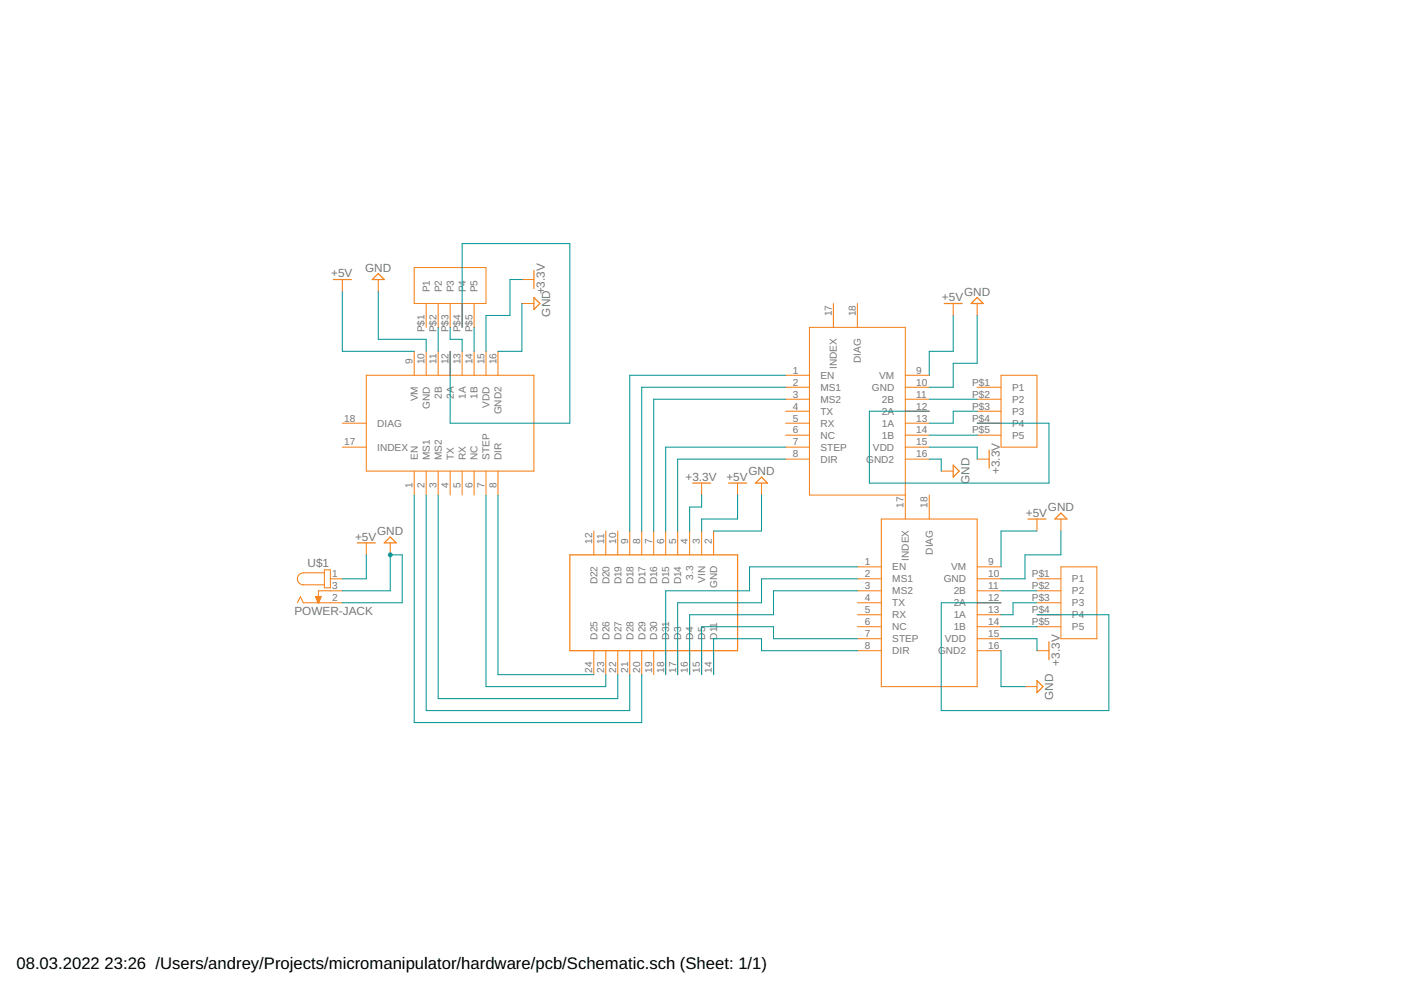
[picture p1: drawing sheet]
<svg xmlns="http://www.w3.org/2000/svg" width="297mm" height="210mm" viewBox="0 0 297 210" stroke-linecap="round" stroke-linejoin="round" font-family="sans-serif">
<g fill="none" stroke="#f57c10" stroke-width=".21">
<path d="M72.6 59.3v2.5M80.2 59.3v2.5M87.8 56.7h15.2v7.6h-15.2zM110.7 59.3h2.5M77.7 79.6h35.5v20.3h-35.5zM87.8 74.5v5.1M90.4 64.3v5.1M90.4 74.5v5.1M92.9 64.3v5.1M92.9 74.5v5.1M95.4 64.3v5.1M95.4 74.5v5.1"/>
<path d="M98 64.3v5.1M98 74.5v5.1M100.5 64.3v5.1M100.5 74.5v5.1M103 74.5v5.1M105.6 74.5v5.1M110.7 64.3h2.5M166.5 79.6h5.1M176.7 64.3v5.1M181.8 64.3v5.1M191.9 79.6h5.1M202.1 64.3v2.6"/>
<path d="M207.2 64.3v2.6M212.2 79.6h7.7v15.2h-7.7zM72.6 94.8h5.1M72.6 89.7h5.1M87.8 99.9v5.1M90.4 99.9v5.1M92.9 99.9v5.1M95.4 99.9v5.1M98 99.9v5.1M100.5 99.9v5.1M103 99.9v5.1M105.6 99.9v5.1"/>
<path d="M166.5 94.8h5.1M166.5 89.7h5.1M166.5 82.1h5.1M166.5 84.6h5.1M166.5 87.2h5.1M166.5 92.3h5.1M166.5 97.3h5.1M191.9 94.8h5.1M191.9 89.7h5.1M191.9 82.1h5.1M191.9 84.6h5.1M191.9 87.2h5.1"/>
<path d="M191.9 92.3h5.1M191.9 97.3h5.1M199.6 99.9h2.5M207.2 89.7h5M207.2 82.1h5M207.2 84.6h5M207.2 87.2h5M207.2 92.3h5M207.2 97.3h2.5M77.7 115.1v2.5M82.7 115.1v2.5M125.9 112.6v5"/>
<path d="M128.4 112.6v5M131 112.6v5M133.5 112.6v5M136.1 112.6v5M138.6 112.6v5M141.1 112.6v5M143.7 112.6v5M146.2 112.6v5M148.8 102.4v2.6M148.8 112.6v5M151.3 112.6v5M156.4 102.4v2.6"/>
<path d="M161.5 102.4v2.6M186.9 110h20.3v35.6h-20.3zM191.9 105h-20.3v-35.6h20.3v40.6M197 105v5M219.9 110v2.6M224.9 110v2.6M63.1 127.8l.6-1.3 .6 1.3h8.3M68.8 121.5h-4.5a1.27 1.27 0 0 0-1.3 1.2 1.27 1.27 0 0 0 1.3 1.3h4.5M68.8 120.8h1.2v3.8h-1.2zM70 122.7h2.6M72.6 125.3h-5.1v2.5M125.9 138v5"/>
<path d="M128.4 138v5M131 138v5M133.5 138v5M136.1 138v5M138.6 138v5M141.1 138v5M143.7 138v5M146.2 138v5M148.8 138v5M151.3 138v5M181.8 120.2h5.1M181.8 122.7h5.1"/>
<path d="M181.8 125.3h5.1M181.8 127.8h5.1M181.8 130.3h5.1M181.8 132.9h5.1M181.8 135.4h5.1M181.8 138h5.1M207.2 120.2h5M207.2 122.7h5M207.2 125.3h5M207.2 127.8h5M207.2 130.3h5M207.2 132.9h5"/>
<path d="M207.2 135.4h5M207.2 138h5M219.9 122.7h5M219.9 125.3h5M219.9 127.8h5M219.9 130.3h5M219.9 132.9h5M219.9 138h2.5M224.9 120.2h7.7v15.2h-7.7zM217.3 145.6h2.6"/>
</g>
<g fill="none" stroke="#f57c10" stroke-width=".25">
<path d="M70.7 59.3h3.8M80.2 58l1.3 1.3h-2.6zM113.2 57.4v3.8M113.2 63.1l1.3 1.2-1.3 1.3zM200.2 64.3h3.8M207.2 63.1l1.2 1.2h-2.5zM202.1 98.6l1.3 1.3-1.3 1.3zM209.7 95.4v3.9M75.8 115.1h3.8M81.5 115.1l1.2-1.2 1.3 1.2zM120.8 117.6h35.6v20.4h-35.6zM146.9 102.4h3.8"/>
<path d="M154.5 102.4h3.8M161.5 101.2l1.2 1.2h-2.5zM218 110h3.8M224.9 108.8l1.3 1.2h-2.5zM222.4 136.1v3.8M219.9 144.3l1.2 1.3-1.2 1.3z"/>
</g>
<path d="M66.9 126.5h1.2l-.6 1.4z" fill-rule="evenodd" fill="#f57c10" stroke="#f57c10" stroke-width=".21"/>
<g fill="none" stroke="#009292" stroke-width=".21">
<path d="M110.7 59.3h-2.6v7.6h-5.1v7.6M72.6 61.8v12.7h15.2M80.2 61.8v10.1h10.2v2.6M92.9 69.4v5.1M95.4 69.4v2.5h2.6v2.6M98 69.4v-17.8h22.8v38.1h-25.4v-15.2M100.5 69.4v5.1M110.7 64.3v10.2h-5.1M166.5 79.6h-33v33M202.1 66.9v7.6h-5.1v5.1M207.2 66.9v10.1h-5.1v5.1h-5.1M166.5 84.6h-27.9v28"/>
<path d="M166.5 97.3h-22.8v15.3M166.5 94.8h-25.4v17.8M166.5 82.1h-30.4v30.5M197 84.6h10.2M197 92.3h10.2M197 87.2h-12.7v15.2h38.1v-12.7h-15.2M197 97.3h2.6v2.6M197 94.8h10.2v2.5M207.2 87.2h-5.1v2.5h-5.1M77.7 117.6v5.1h-5.1M87.8 105v48.2h48.3v-10.2M90.4 105v45.7h43.1v-7.7"/>
<path d="M92.9 105v43.1h38.1v-5.1M103 105v40.6h25.4v-2.6M105.6 105v38h20.3M148.8 105v2.5h-2.6v5.1M156.4 105v5h-7.6v2.6M161.5 105v7.6h-10.2M219.9 112.6h-7.7v7.6M224.9 112.6v5h-7.6v5.1h-5.1M72.6 125.3h10.1v-7.7h2.6v10.2h-12.7M212.2 138v7.6h5.1M212.2 127.8h-12.6v22.9h35.5v-20.4h-15.2M212.2 125.3h7.7"/>
<path d="M212.2 132.9h7.7M212.2 135.4h7.7v2.6M219.9 127.8h-5.1v2.5h-2.6"/>
</g>
<circle cx="82.7" cy="117.6" r=".51" fill="#009292"/>
<path d="M82.2 117.6a.51 .51 0 0 1 1 0 .51 .51 0 0 1-1 0zM82.2 117.6a.51 .51 0 0 0 1 0 .51 .51 0 0 0-1 0z" fill="#009292"/>
<path d="M181.8 138h-20.3v-2.6h-10.2v7.6M181.8 122.7h-20.3v5.1h-17.8v15.2M181.8 135.4h-17.8v-2.5h-15.2v10.1M181.8 125.3h-17.8v5h-17.8v12.7M181.8 120.2h-22.9v5.1h-17.8v17.7" fill="none" stroke="#009292" stroke-width=".21"/>
<g font-size="3.5">
<text x="3.5" y="205.4">08.03.2022</text>
<text x="22.2" y="205.4">23:26 /Users/andrey/Projects/micromanipulator/hardware/pcb/Schematic.sch (Sheet: 1/1)</text>
</g>
<g font-size="2.5" fill="#757575">
<text x="70.2" y="58.8">+5V</text>
<text x="77.4" y="57.6">GND</text>
<text x="115.5" y="62.4" transform="rotate(-90 115.5 62.4)">+3.3V</text>
<text x="199.7" y="63.8">+5V</text>
<text x="204.4" y="62.7">GND</text>
<text x="116.6" y="67.1" transform="rotate(-90 116.6 67.1)">GND</text>
<text x="145.3" y="101.9">+3.3V</text>
<text x="154" y="101.9">+5V</text>
<text x="158.7" y="100.8">GND</text>
<text x="212" y="100.5" transform="rotate(-90 212 100.5)">+3.3V</text>
<text x="205.5" y="102.7" transform="rotate(-90 205.5 102.7)">GND</text>
<text x="80" y="113.5">GND</text>
<text x="217.5" y="109.5">+5V</text>
<text x="222.2" y="108.4">GND</text>
<text x="75.3" y="114.6">+5V</text>
<text x="65.2" y="120.2">U$1</text>
<text x="62.4" y="130.3">POWER-JACK</text>
<text x="224.7" y="141.1" transform="rotate(-90 224.7 141.1)">+3.3V</text>
<text x="223.3" y="148.4" transform="rotate(-90 223.3 148.4)">GND</text>
</g>
<g font-size="2.1" fill="#757575">
<text x="91.1" y="62" transform="rotate(-90 91.1 62)">P1</text>
<text x="93.7" y="62" transform="rotate(-90 93.7 62)">P2</text>
<text x="96.2" y="62" transform="rotate(-90 96.2 62)">P3</text>
<text x="98.7" y="62" transform="rotate(-90 98.7 62)">P4</text>
<text x="101.3" y="62" transform="rotate(-90 101.3 62)">P5</text>
<text x="90" y="70.5" transform="rotate(-90 90 70.5)">P$1</text>
<text x="92.5" y="70.5" transform="rotate(-90 92.5 70.5)">P$2</text>
<text x="95.1" y="70.5" transform="rotate(-90 95.1 70.5)">P$3</text>
<text x="97.6" y="70.5" transform="rotate(-90 97.6 70.5)">P$4</text>
<text x="100.2" y="70.5" transform="rotate(-90 100.2 70.5)">P$5</text>
<text x="176.3" y="67.1" transform="rotate(-90 176.3 67.1)">17</text>
<text x="181.4" y="67.1" transform="rotate(-90 181.4 67.1)">18</text>
<text x="87.5" y="77.2" transform="rotate(-90 87.5 77.2)">9</text>
<text x="90" y="77.2" transform="rotate(-90 90 77.2)">10</text>
<text x="92.5" y="77.2" transform="rotate(-90 92.5 77.2)">11</text>
<text x="95.1" y="77.2" transform="rotate(-90 95.1 77.2)">12</text>
<text x="97.6" y="77.2" transform="rotate(-90 97.6 77.2)">13</text>
<text x="100.2" y="77.2" transform="rotate(-90 100.2 77.2)">14</text>
<text x="102.7" y="77.2" transform="rotate(-90 102.7 77.2)">15</text>
<text x="105.2" y="77.2" transform="rotate(-90 105.2 77.2)">16</text>
<text x="182.5" y="77" transform="rotate(-90 182.5 77)">DIAG</text>
<text x="168.1" y="79.2">1</text>
<text x="168.1" y="81.8">2</text>
<text x="174" y="80.3">EN</text>
<text x="174" y="82.9">MS1</text>
<text x="177.5" y="78.3" transform="rotate(-90 177.5 78.3)">INDEX</text>
<text x="184.9" y="82.9">GND</text>
<text x="186.4" y="80.3">VM</text>
<text x="194.3" y="79.2">9</text>
<text x="194.3" y="81.8">10</text>
<text x="206.1" y="81.8">P$1</text>
<text x="214.6" y="82.9">P1</text>
<text x="72.9" y="89.4">18</text>
<text x="88.6" y="85.1" transform="rotate(-90 88.6 85.1)">VM</text>
<text x="91.1" y="86.6" transform="rotate(-90 91.1 86.6)">GND</text>
<text x="93.7" y="84.5" transform="rotate(-90 93.7 84.5)">2B</text>
<text x="96.2" y="84.5" transform="rotate(-90 96.2 84.5)">2A</text>
<text x="98.7" y="84.5" transform="rotate(-90 98.7 84.5)">1A</text>
<text x="101.3" y="84.5" transform="rotate(-90 101.3 84.5)">1B</text>
<text x="103.8" y="86.4" transform="rotate(-90 103.8 86.4)">VDD</text>
<text x="106.4" y="87.9" transform="rotate(-90 106.4 87.9)">GND2</text>
<text x="168.1" y="84.3">3</text>
<text x="168.1" y="86.8">4</text>
<text x="168.1" y="89.4">5</text>
<text x="174" y="85.4">MS2</text>
<text x="174" y="87.9">TX</text>
<text x="187" y="85.4">2B</text>
<text x="187" y="87.9">2A</text>
<text x="194.3" y="84.3">11</text>
<text x="194.3" y="86.8">12</text>
<text x="194.3" y="89.4">13</text>
<text x="206.1" y="86.8">P$3</text>
<text x="206.1" y="84.3">P$2</text>
<text x="206.1" y="89.4">P$4</text>
<text x="214.6" y="87.9">P3</text>
<text x="214.6" y="85.4">P2</text>
<text x="72.9" y="94.4">17</text>
<text x="80" y="95.6">INDEX</text>
<text x="80" y="90.5">DIAG</text>
<text x="168.1" y="91.9">6</text>
<text x="168.1" y="94.4">7</text>
<text x="174" y="90.5">RX</text>
<text x="174" y="93">NC</text>
<text x="174" y="95.6">STEP</text>
<text x="185.1" y="95.6">VDD</text>
<text x="187" y="90.5">1A</text>
<text x="187" y="93">1B</text>
<text x="194.3" y="91.9">14</text>
<text x="194.3" y="94.4">15</text>
<text x="206.1" y="91.9">P$5</text>
<text x="214.6" y="90.5">P4</text>
<text x="214.6" y="93">P5</text>
<text x="88.6" y="97.5" transform="rotate(-90 88.6 97.5)">EN</text>
<text x="91.1" y="97.5" transform="rotate(-90 91.1 97.5)">MS1</text>
<text x="93.7" y="97.5" transform="rotate(-90 93.7 97.5)">MS2</text>
<text x="96.2" y="97.5" transform="rotate(-90 96.2 97.5)">TX</text>
<text x="98.7" y="97.5" transform="rotate(-90 98.7 97.5)">RX</text>
<text x="101.3" y="97.5" transform="rotate(-90 101.3 97.5)">NC</text>
<text x="103.8" y="97.5" transform="rotate(-90 103.8 97.5)">STEP</text>
<text x="106.4" y="97.5" transform="rotate(-90 106.4 97.5)">DIR</text>
<text x="168.1" y="97">8</text>
<text x="174" y="98.1">DIR</text>
<text x="183.6" y="98.1">GND2</text>
<text x="194.3" y="97">16</text>
<text x="87.5" y="103.4" transform="rotate(-90 87.5 103.4)">1</text>
<text x="90" y="103.4" transform="rotate(-90 90 103.4)">2</text>
<text x="92.5" y="103.4" transform="rotate(-90 92.5 103.4)">3</text>
<text x="95.1" y="103.4" transform="rotate(-90 95.1 103.4)">4</text>
<text x="97.6" y="103.4" transform="rotate(-90 97.6 103.4)">5</text>
<text x="100.2" y="103.4" transform="rotate(-90 100.2 103.4)">6</text>
<text x="102.7" y="103.4" transform="rotate(-90 102.7 103.4)">7</text>
<text x="105.2" y="103.4" transform="rotate(-90 105.2 103.4)">8</text>
<text x="191.6" y="107.7" transform="rotate(-90 191.6 107.7)">17</text>
<text x="196.7" y="107.7" transform="rotate(-90 196.7 107.7)">18</text>
<text x="125.5" y="115.3" transform="rotate(-90 125.5 115.3)">12</text>
<text x="128.1" y="115.3" transform="rotate(-90 128.1 115.3)">11</text>
<text x="130.6" y="115.3" transform="rotate(-90 130.6 115.3)">10</text>
<text x="133.2" y="115.3" transform="rotate(-90 133.2 115.3)">9</text>
<text x="135.7" y="115.3" transform="rotate(-90 135.7 115.3)">8</text>
<text x="138.2" y="115.3" transform="rotate(-90 138.2 115.3)">7</text>
<text x="140.8" y="115.3" transform="rotate(-90 140.8 115.3)">6</text>
<text x="143.3" y="115.3" transform="rotate(-90 143.3 115.3)">5</text>
<text x="145.9" y="115.3" transform="rotate(-90 145.9 115.3)">4</text>
<text x="148.4" y="115.3" transform="rotate(-90 148.4 115.3)">3</text>
<text x="150.9" y="115.3" transform="rotate(-90 150.9 115.3)">2</text>
<text x="183.3" y="119.8">1</text>
<text x="192.7" y="118.9" transform="rotate(-90 192.7 118.9)">INDEX</text>
<text x="197.8" y="117.6" transform="rotate(-90 197.8 117.6)">DIAG</text>
<text x="209.5" y="119.8">9</text>
<text x="70.4" y="122.4">1</text>
<text x="70.4" y="124.9">3</text>
<text x="126.7" y="123.9" transform="rotate(-90 126.7 123.9)">D22</text>
<text x="129.2" y="123.9" transform="rotate(-90 129.2 123.9)">D20</text>
<text x="131.7" y="123.9" transform="rotate(-90 131.7 123.9)">D19</text>
<text x="134.3" y="123.9" transform="rotate(-90 134.3 123.9)">D18</text>
<text x="136.8" y="123.9" transform="rotate(-90 136.8 123.9)">D17</text>
<text x="139.4" y="123.9" transform="rotate(-90 139.4 123.9)">D16</text>
<text x="141.9" y="123.9" transform="rotate(-90 141.9 123.9)">D15</text>
<text x="144.4" y="123.9" transform="rotate(-90 144.4 123.9)">D14</text>
<text x="147" y="123" transform="rotate(-90 147 123)">3.3</text>
<text x="149.5" y="123.5" transform="rotate(-90 149.5 123.5)">VIN</text>
<text x="152.1" y="124.7" transform="rotate(-90 152.1 124.7)">GND</text>
<text x="183.3" y="122.4">2</text>
<text x="183.3" y="124.9">3</text>
<text x="189.2" y="121">EN</text>
<text x="189.2" y="123.5">MS1</text>
<text x="200.1" y="123.5">GND</text>
<text x="201.6" y="121">VM</text>
<text x="209.5" y="122.4">10</text>
<text x="209.5" y="124.9">11</text>
<text x="218.8" y="124.9">P$2</text>
<text x="218.8" y="122.4">P$1</text>
<text x="227.3" y="123.5">P1</text>
<text x="70.4" y="127.5">2</text>
<text x="183.3" y="127.5">4</text>
<text x="183.3" y="130">5</text>
<text x="189.2" y="126">MS2</text>
<text x="189.2" y="128.6">TX</text>
<text x="189.2" y="131.1">RX</text>
<text x="202.2" y="126">2B</text>
<text x="202.2" y="128.6">2A</text>
<text x="202.2" y="131.1">1A</text>
<text x="209.5" y="127.5">12</text>
<text x="209.5" y="130">13</text>
<text x="218.8" y="127.5">P$3</text>
<text x="218.8" y="130">P$4</text>
<text x="227.3" y="128.6">P3</text>
<text x="227.3" y="126">P2</text>
<text x="227.3" y="131.1">P4</text>
<text x="126.7" y="135.6" transform="rotate(-90 126.7 135.6)">D25</text>
<text x="129.2" y="135.6" transform="rotate(-90 129.2 135.6)">D26</text>
<text x="131.7" y="135.6" transform="rotate(-90 131.7 135.6)">D27</text>
<text x="134.3" y="135.6" transform="rotate(-90 134.3 135.6)">D28</text>
<text x="136.8" y="135.6" transform="rotate(-90 136.8 135.6)">D29</text>
<text x="139.4" y="135.6" transform="rotate(-90 139.4 135.6)">D30</text>
<text x="141.9" y="135.6" transform="rotate(-90 141.9 135.6)">D31</text>
<text x="144.4" y="135.6" transform="rotate(-90 144.4 135.6)">D3</text>
<text x="147" y="135.6" transform="rotate(-90 147 135.6)">D4</text>
<text x="149.5" y="135.6" transform="rotate(-90 149.5 135.6)">D5</text>
<text x="152.1" y="135.6" transform="rotate(-90 152.1 135.6)">D11</text>
<text x="183.3" y="132.5">6</text>
<text x="183.3" y="135.1">7</text>
<text x="183.3" y="137.6">8</text>
<text x="189.2" y="133.6">NC</text>
<text x="189.2" y="136.2">STEP</text>
<text x="200.3" y="136.2">VDD</text>
<text x="202.2" y="133.6">1B</text>
<text x="209.5" y="132.5">14</text>
<text x="209.5" y="135.1">15</text>
<text x="209.5" y="137.6">16</text>
<text x="218.8" y="132.5">P$5</text>
<text x="227.3" y="133.6">P5</text>
<text x="125.5" y="142.7" transform="rotate(-90 125.5 142.7)">24</text>
<text x="128.1" y="142.7" transform="rotate(-90 128.1 142.7)">23</text>
<text x="130.6" y="142.7" transform="rotate(-90 130.6 142.7)">22</text>
<text x="133.2" y="142.7" transform="rotate(-90 133.2 142.7)">21</text>
<text x="135.7" y="142.7" transform="rotate(-90 135.7 142.7)">20</text>
<text x="138.2" y="142.7" transform="rotate(-90 138.2 142.7)">19</text>
<text x="140.8" y="142.7" transform="rotate(-90 140.8 142.7)">18</text>
<text x="143.3" y="142.7" transform="rotate(-90 143.3 142.7)">17</text>
<text x="145.9" y="142.7" transform="rotate(-90 145.9 142.7)">16</text>
<text x="148.4" y="142.7" transform="rotate(-90 148.4 142.7)">15</text>
<text x="150.9" y="142.7" transform="rotate(-90 150.9 142.7)">14</text>
<text x="189.2" y="138.7">DIR</text>
<text x="198.9" y="138.7">GND2</text>
</g>
</svg>
